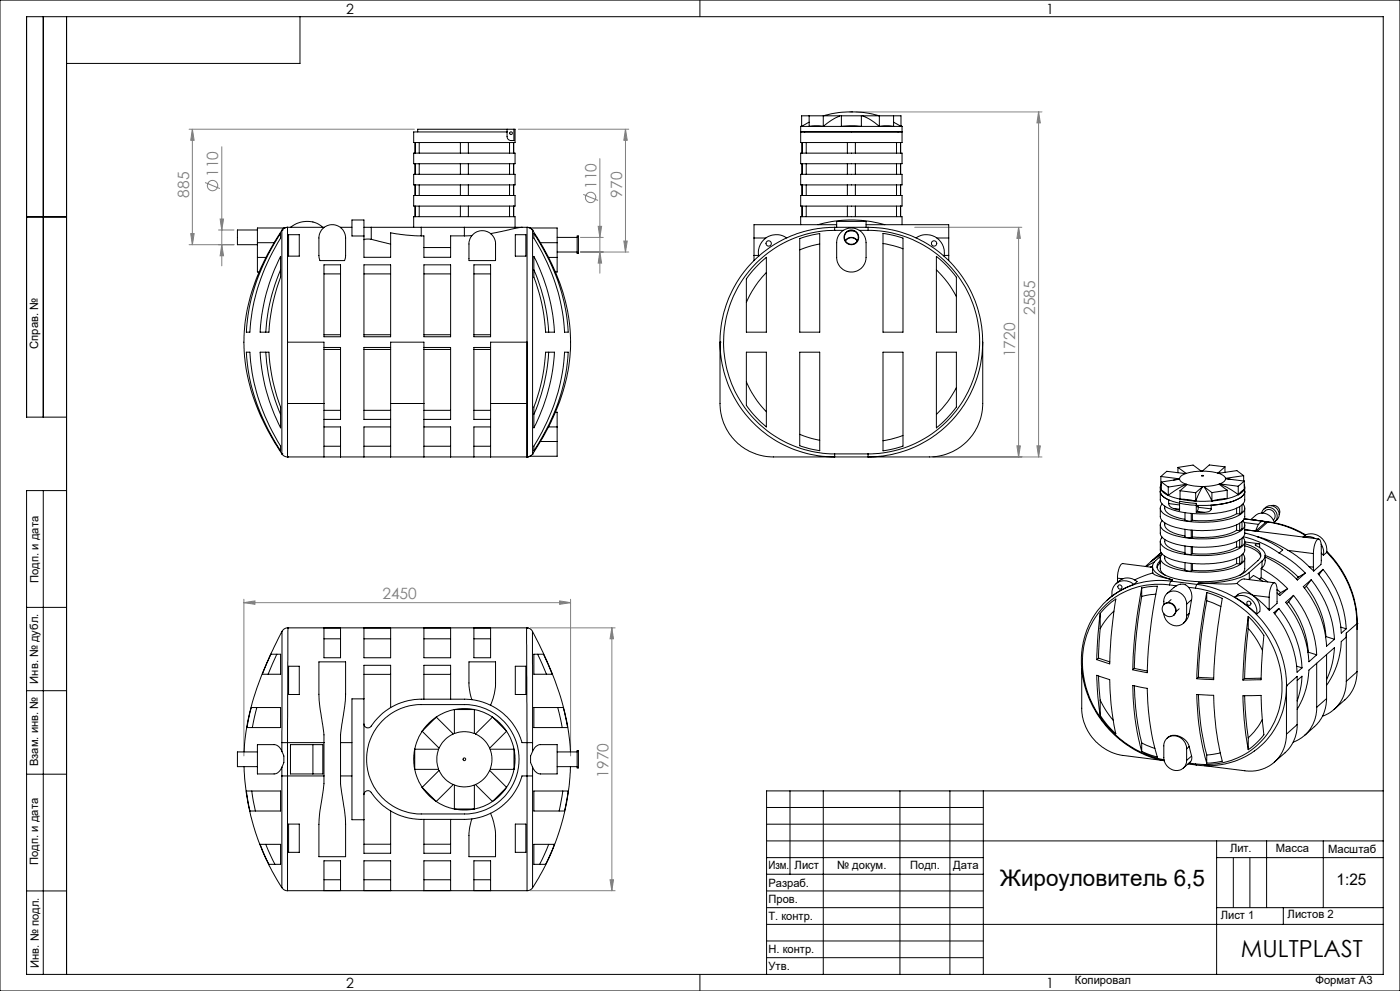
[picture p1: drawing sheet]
<svg xmlns="http://www.w3.org/2000/svg" width="420mm" height="297mm" viewBox="0 0 420 297" stroke-linecap="round" stroke-linejoin="round" font-family="sans-serif">
<g fill="none" stroke="#808080" stroke-width=".3">
<path d="M56.7 38.7h67.6M57.7 38.7v34.6M57.7 38.7l.5 3.3h-1zM155.5 38.7h33.1M187.6 38.7l.6 3.3h-1.1zM187.6 38.7v36.8M256.8 33.5h55.8M311.6 33.5l.5 3.3h-1zM311.6 33.5v103.4M61.5 54.7l4.5 1.8M66.5 44v35.7M175 58.3l4.4 1.8"/>
<path d="M180 47.6v34.3M56.7 73.3h13.5M57.2 70h1l-.5 3.3zM65.5 68.9h4.7M66 65.6h1.1l-.6 3.3zM66.5 73.3l.6 3.4h-1.1zM174.1 75.5h14.5M174.1 71.2h6.9M179.5 67.8h1l-.5 3.4zM180 75.5l.5 3.3h-1zM187.1 72.2h1.1l-.6 3.3zM274.4 68.1h32.2"/>
<path d="M305.6 68.1l.5 3.3h-1zM305.6 68.1v68.8M279.8 136.9h32.8M305.1 133.6h1l-.5 3.3zM311.1 133.6h1l-.5 3.3zM73.2 179.6v47M171.2 179.6v47M73.2 180.6l3.3-.5v1zM73.2 180.6h98M159.1 188.2h25.4M167.9 180.1l3.3 .5-3.3 .5zM183.6 188.2l.4 3.2h-1z"/>
<path d="M183.6 188.2v78.7M159.1 266.9h25.4M183 263.7h1l-.4 3.2z"/>
<circle cx="63.8" cy="55.6" r="1.56"/>
<circle cx="177.2" cy="59.2" r="1.55"/>
</g>
<g fill="none" stroke="#000" stroke-width=".3">
<path d="M0 0h420v297h-420zM13 5v120M20 5v287M90 5v14h-70M210 0v5M8 65h12M20 125h-12v-120h407v287h-407v-145h12M13 147v145M8 182h12M8 207h12M8 232h12M237 237v25"/>
<path d="M247 237v55M270 237v55M285 237v55M295 237v55M415 237h-185v55M230 257h65M230 242h65M230 247h65M230 252h185M365 252v40M365 257h50M370 257v15"/>
<path d="M375 257v15M380 252v20M397 252v20M8 267h12M230 262h65M230 267h65M230 272h65M230 277h185M365 272h50M385 272v5M210 292v5M230 282h65"/>
<path d="M230 287h65"/>
</g>
<g fill="#808080">
<path d="M167.9 180.1l3.3 .5-3.3 .5zM73.2 180.6l3.3-.5v1z"/>
<path d="M66.5 73.3l.6 3.4h-1.1zM66 65.6h1.1l-.6 3.3zM57.2 70h1l-.5 3.3zM57.7 38.7l.5 3.3h-1zM180 75.5l.5 3.3h-1zM179.5 67.8h1l-.5 3.4zM187.1 72.2h1.1l-.6 3.3zM187.6 38.7l.6 3.3h-1.1zM305.1 133.6h1l-.5 3.3zM305.6 68.1l.5 3.3h-1zM311.1 133.6h1l-.5 3.3zM311.6 33.5l.5 3.3h-1z"/>
<path d="M183.6 188.2l.4 3.2h-1zM183 263.7h1l-.4 3.2z"/>
</g>
<g fill="none" stroke="#000" stroke-width=".3">
<path d="M152.1 38.7v2.2a1.52 1.52 0 0 0 2.1 1.2v-3.4M152.1 38.7h-26.8v.8M152.1 38.7h2.1M154.2 38.7h.3v4h-30.4v-3.2h28M240.2 39.5h30.4zM240.2 37.9h.3M240.2 37.9v4.8h30.4v-4.8M240.5 37.7l-.3 .2M240.5 37.9h2.2M240.5 37.9v-3.2h11.6a17.5 17.5 0 0 0-5.1 3.2M241.4 39.5h.1M242.7 37.9h4.3"/>
<path d="M242.7 36.6l-2.2 1.3M242.7 37.9l1.7-.2 2.6 .2M242.7 34.7v3.2M247 37.9h5.4M247 34.7v3.2M247.1 34.7a30 30 0 0 1 16.6 0M252.4 37.9h6M252.4 37.9l2.6-.2 3.4 .2M252.4 37.9v-3.2h6v3.2M258.4 37.9h5.4M263.8 37.9h4.3M263.8 37.9a16.3 16.3 0 0 0-5.1-3.2h11.6v3.2"/>
<path d="M263.8 37.9l1.6-.2 2.7 .2M263.8 34.7v3.2M268.1 37.9h2.2M268.1 36.6l2.2 1.3M268.1 34.7v3.2M269.4 39.5h.1M270.3 37.7l.3 .2M270.3 37.9h.3M124.1 45.9h30.4v3.2h-30.4zM124.1 58.6h30.4v3.2h-30.4zM124.1 52.2h30.4v3.2h-30.4zM124.5 42.7v3.2"/>
<path d="M124.5 49.1v3.1M124.5 55.4v3.2M124.6 42.7v3.2M124.6 49.1v3.1M124.6 55.4v3.2M125.8 42.7v3.2M125.8 49.1v3.1M125.8 55.4v3.2M138.1 42.7v3.2M138.1 49.1v3.1M138.1 55.4v3.2M140.5 42.7v3.2"/>
<path d="M140.5 49.1v3.1M140.5 55.4v3.2M152.9 42.7v3.2M152.9 49.1v3.1M152.9 55.4v3.2M154.1 42.7v3.2M154.1 49.1v3.1M154.1 55.4v3.2M240.2 45.9h30.4v3.2h-30.4zM240.2 52.2h30.4v3.2h-30.4zM240.2 58.6h30.4v3.2h-30.4zM240.6 42.7v3.2"/>
<path d="M240.6 49.1v3.1M240.6 55.4v3.2M240.7 42.7v3.2M240.7 49.1v3.1M240.7 55.4v3.2M241.9 42.7v3.2M241.9 49.1v3.1M241.9 55.4v3.2M254.2 42.7v3.2M254.2 49.1v3.1M254.2 55.4v3.2M256.6 42.7v3.2"/>
<path d="M256.6 49.1v3.1M256.6 55.4v3.2M269 42.7v3.2M269 49.1v3.1M269 55.4v3.2M270.2 42.7v3.2M270.2 49.1v3.1M270.2 55.4v3.2M77.2 77.1v4.4h.5M77.2 68.9h-6v4.4h6M77.2 77.1h2.6M77.2 72.7h5"/>
<path d="M77.2 72.7v4.4M79.8 77.1l-1.1 2.3a51.9 51.9 0 0 0 1.2 48.8l4.7 7.8M82.2 72.7l-2.4 4.4M84.2 76.8v3.7a11.2 11.2 0 0 1-1.1 5.8 55.9 55.9 0 0 0-2.4 13.3h-2.7a56 56 0 0 1 6.2-22.8zM84.2 70v1.4a59.6 59.6 0 0 0-9.2 28.2h-1.1a58.9 58.9 0 0 1 10.3-29.6zM84.6 69v67M84.6 69l-2.4 3.7M84.6 69l.6-.7h-8v4.4M84.6 69h.1M86.3 68.1l-1.1 .3M86.3 68.1v34.4M86.3 68.1l-1.1 .3-.6 .6"/>
<path d="M86.3 68.1l10.9 .1M86.6 70.3h3.2v6.5h-3.2zM87.1 68.1a7.5 7.5 0 0 1 9.7 0M96.8 68.5a4 4 0 0 1 4.4-.9 4 4 0 0 1 2.5 3.7v5.4l-.3 1.4h-7.4l-.3-1.4v-5.6l.3-1.4zM97.2 79.4h5v21.5h-5zM105.6 68.1l-3.4 .1M105.6 65.9h3.6v4.8h-3.6zM109.2 79.4h8v21.5h-8zM109.2 68.1h2.2M111.4 71.7l-1.4-.1-.8 .3M111.4 71.7l5.8 1.5M111.4 68.1h15"/>
<path d="M111.4 68.1v3.6M124.1 68.1v-3.2h30.4v3.2M124.5 61.8v3.1M124.6 61.8v3.1M125.8 61.8v3.1M126.4 70.7l-4.6-.3-4.6-.6v7.3h-8v-6.4M126.4 70.7h.8v6.4h8v-6.4h4.1M126.4 68.1h12.9M126.4 68.1v2.6M127.2 79.4h8v21.5h-8zM127.2 74.2h8M138.1 61.8v3.1"/>
<path d="M139.3 68.1h17.3M139.3 68.1v2.6M140.5 61.8v3.1M141.6 70.6l-2.3 .1M141.6 70.5a4 4 0 0 1 4.5-1.1 4 4 0 0 1 2.6 3.7l-.1 5h-7.9v-5.4l.4-1.4zM142.2 79.4h5v21.5h-5zM147.2 70h.1M152.9 61.8v3.1M154.1 61.8v3.1M154.6 70.3h3.2v6.5h-3.2zM156.6 68.1l-9.4 1.9M156.6 68.1h1.5"/>
<path d="M158.1 68.1l1 .3 .7 .6M158.1 68.1v34.4M159.2 68.4l7.9-.1v4.4M159.8 69v67M159.8 69l2.3 3.7M159.8 69h.1M160.2 70a58.6 58.6 0 0 1 10.3 29.6h-1.1a58.5 58.5 0 0 0-9.2-28.2zM160.2 76.8a56.4 56.4 0 0 1 6.1 22.8h-2.6a53.4 53.4 0 0 0-3.5-16.5zM162.1 72.7l2.5 4.4M162.1 72.7h5M164.6 77.1l.9 2a51.3 51.3 0 0 1 1.1 44.5M164.6 77.1h2.5"/>
<path d="M167.1 77.1v4.4h-.5M167.1 71.2h6M167.1 75.5h6M167.1 72.7v4.4M173.1 70.7h.4v5.2h-.4zM226.2 76.5v1.6M226.2 71.3v5.2M226.2 71.3h3.6M226.2 76.5h1.4M227.4 79.4l2.5-2.3v22.5h-6v-16zM236 71.3a5.4 5.4 0 0 0-6-.1 5.4 5.4 0 0 0-2.4 5.6M239.9 71.5l3.7-1.1 2.3-.4v29.6h-6z"/>
<path d="M240.2 67.3v-2.4h30.4v2.4M240.6 61.8v3.1M240.7 61.8v3.1M241.9 61.8v3.1M245.4 67.3a36.3 36.3 0 0 1 20 0M245.9 73.1l-3 .7-3 1.1M250.4 69a33.5 33.5 0 0 0-33.3 33.5 33.5 33.5 0 0 0 33.3 33.5M250.4 69h2.6M250.4 68.1a34.4 34.4 0 0 0-34.4 34.4M250.4 68.1v.9M250.4 68.1h10M251 68.1v-1.7h8.8v1.7"/>
<path d="M251 67.3h-24.8v4M252.3 69.6a4.4 4.4 0 0 1 4.8-.9 4.4 4.4 0 0 1 2.7 4v4.4a4.4 4.4 0 0 1-4.4 4.4 4.4 4.4 0 0 1-4.4-4.4l.1-5.3 .5-1.2zM253.6 72.1a2.24 2.24 0 0 1 3.6 0M253.6 72.2a2.07 2.07 0 0 1 3.6 0M254.2 61.8v3.1M254.6 69.2h1.6M256.6 61.8v3.1M257.8 69h2.6M259.8 67.3h24.8v4M260.4 69a33.5 33.5 0 0 1 33.5 33.5 33.5 33.5 0 0 1-33.5 33.5M260.4 68.1a34.5 34.5 0 0 1 34.4 34.4M260.4 68.1v.9"/>
<path d="M264.9 73l3.1 .6 2.9 1M264.9 70l6 1.4v28.2h-6zM269 61.8v3.1M270.2 61.8v3.1M274.8 71.3a5.4 5.4 0 0 1 6.1-.1 5.4 5.4 0 0 1 2.3 5.6M280.9 76.8a32.9 32.9 0 0 1 6 6.3v16.5h-6zM281.1 71.3h3.5M283.2 76.5h1.4M284.6 76.5v1.6M284.6 71.3v5.2M84.2 80.9a55.6 55.6 0 0 0-4.5 18.7M97.2 82.1h5"/>
<path d="M109.2 82.1h8M127.2 82.1h8M142.2 82.1h5M160.2 80.9a53.4 53.4 0 0 1 4.4 18.7M229.9 81.7l-3.3 4.1-2.7 4.8M280.9 80.9a30.4 30.4 0 0 1 6 8M73.9 105.5h1.1a58.5 58.5 0 0 0 9.2 28.2v1.4a59 59 0 0 1-10.3-29.6zM78 105.5h2.7a54.8 54.8 0 0 0 3.5 16.5v6.2a57.3 57.3 0 0 1-6.2-22.7zM79.7 105.5a55.1 55.1 0 0 0 4.5 18.7M86.3 102.5v34.4M86.3 102.5h10.9v18.4M86.3 102.5v18.4"/>
<path d="M97.2 104.1h5v21.6h-5M97.2 100.3h5M97.2 104.7h5M109.2 100.3h8M109.2 104.7h8M117.2 104.1h-8v21.6h8M127.2 104.1h8v21.6h-8M127.2 100.3h8M127.2 104.7h8M142.2 100.3h5M142.2 104.7h5M147.2 104.1h-5v21.6h5"/>
<path d="M158.1 102.5v34.4M158.1 102.5h-10.9v18.4M158.1 102.5v18.4M163.7 105.5h2.6a56.9 56.9 0 0 1-6.1 22.7v-3.7a11 11 0 0 1 1.1-5.7 54.4 54.4 0 0 0 2.4-13.3zM164.6 105.5a53 53 0 0 1-4.4 18.7M169.4 105.5h1.1a58.6 58.6 0 0 1-10.3 29.6v-1.4a58.3 58.3 0 0 0 9.2-28.2zM216 102.5a34.4 34.4 0 0 0 34.4 34.4M216 102.5h.1M216 102.5v18.4a16 16 0 0 0 16 16h18.4M223.9 105.5h6v22.4a33.7 33.7 0 0 1-6-6.4zM223.9 114.4l1.2 2.5a28.5 28.5 0 0 0 4.8 6.5M239.9 105.5h6v29.6l-3-.6-3-.9z"/>
<path d="M264.9 105.5h6v28.2l-6 1.4zM280.9 105.5h6v16.5a32.9 32.9 0 0 1-6 6.2zM286.9 116.2a29 29 0 0 1-6 8M294.8 102.5a34.4 34.4 0 0 1-34.4 34.4M294.8 102.5v18.4a16 16 0 0 1-16 16h-18.4M84.6 136l.6 .7 1.1 .2M84.6 136h.1M86.3 120.9v16M86.3 136.9h.1M86.3 136.9h71.8M86.3 120.9h10.9M97.2 120.9v16"/>
<path d="M97.2 127.9h5v9M97.2 123h5M97.2 133.7h5M109.2 123h8M109.2 133.7h8M117.2 120.9v16M117.2 127.9h-8v9M117.2 120.9h10M117.2 120.9v-18.4h10v18.4M127.2 120.9v16M127.2 127.9h8v9M127.2 123h8"/>
<path d="M127.2 133.7h8M142.2 123h5M142.2 133.7h5M147.2 120.9v16M147.2 127.9h-5v9M147.2 120.9h10.9M158.1 120.9v16M158.1 136.9h.1M159.8 136l-.7 .7-1 .2M159.8 136h.1M162.1 132.3l-2.3 3.7M162.1 132.3h5"/>
<path d="M164.6 127.9l-2.5 4.4M164.6 127.9h2.5M166.6 123.6l-2 4.3M166.6 123.5h.5v4.4M167.1 132.3v4.4h-8.1l-.9 .2M167.1 127.9v4.4M239.9 130.2l3 1 3 .8M250.4 136h10M250.4 136v.9M250.4 136.9h10M260.4 136v.9M270.9 130.5l-3.7 1.2-2.3 .4"/>
<path d="M367.5 139.9l-4.7-.6-2.1 1.9 2 .1 2.7 .5M367.5 139.9v1.7M367.5 139.9l-2.1 1.9M348.1 146v3.8a4.3 4.3 0 0 0 3.5 2.9l4.5 1 5.6 .3 4.5-.4 4-1a4 4 0 0 0 3.2-2.8v-3.8M348.1 152.3v2.5a3.8 3.8 0 0 0 3.1 2.7l3.8 1.1 5.2 .4 4.6-.2 4.8-1a4.5 4.5 0 0 0 3.8-3v-2.5M348.1 157.3v2.5a4.3 4.3 0 0 0 3.5 2.9l4.5 1 5.6 .3 4.5-.4 4-1a4 4 0 0 0 3.2-2.8M348.3 145.3l-.2 .9 .3 .8M348.3 142.8l1.7-1.6 5.6 .8a2.13 2.13 0 0 0-1.7 1.5M348.3 142.8l5.6 .7M348.3 142.8v2.5M348.4 144.5l5.5-.9a2.56 2.56 0 0 0 2 1.5M348.4 147l.9 .8 1.2 .7"/>
<path d="M348.4 147l2.1 1.5M348.4 145.3h-.1M348.4 144.5l2.1 1.5M348.4 144.5v2.5M348.7 151.1a1.9 1.9 0 0 0 .7 3.1l2 .9 2 .6 3 .6 3.4 .2 5.3-.2 5.1-1.2a3.9 3.9 0 0 0 3.2-2.9l-.5-1.1M348.7 156a1.9 1.9 0 0 0 .7 3.2l3.4 1.4 2.9 .6 3.7 .3 6.1-.3 4.7-1.1a4 4 0 0 0 3.2-2.8l-.5-1.3M349.4 151.7v.6a3.7 3.7 0 0 0 3.2 2.6l2.9 .7M349.4 156.7v.6a3.5 3.5 0 0 0 2.9 2.5l3.2 .8M350.5 148.5l3.5 1.1M350.5 146v2.5M350.6 149.8a3.3 3.3 0 0 1-2.5-2.5 3.9 3.9 0 0 0 3.3 2.8l3.6 1 4.4 .4 6.1-.3 4.7-1.1a4 4 0 0 0 3.2-2.8 3.6 3.6 0 0 1-2.9 2.7l-3.9 1.1-3.2 .3M350.6 150.9l.4 1 1 .5"/>
<path d="M350.6 149.8v1.1M350.6 149.8h.1M350.6 150.9l3.3 .4M352 152.4l1.9 .5v-2.7l5 .6v2.7M352 152.4l1.9 .2M353.4 140.1l4.5-.7 2.5 1.8-2.5 .2-2.1 .5M353.4 140.1l2.4 1.8M353.4 140.1v1.6M353.9 143.5l-1.8 .4M354 149.6l4.7 .6M354 149.6l2.2 .1 2.5 .5M354 147.1l4.7 .6"/>
<path d="M354 147.1v2.5M355.1 141.9h.7M355.5 153.6v2.4l1.9 .2M355.5 158.6v2.4l1.9 .3M355.9 145.1l-2.1 1.1-3.3 2.3M355.9 145.1l-5.4 .9M357.4 153.9v2.3M357.4 158.9v2.4M357.7 155.9l-.3 .3M357.7 153.9v2M357.7 158.9v2M358.7 147.7v2.5"/>
<path d="M358.9 153.5l2.3 .1M359 151.4l.1 .5 .1-.4M359.1 153.3l2.1 .3M359.1 153.3l-.2 .2M359.5 152l-.4 1.3M359.5 152l3.9 .5M359.5 151.5v.5M360.4 141.2h.3M360.5 142.5l.6 .1-.5 .1zM360.8 145.8l-2.1 4.4M360.8 145.8l-2.5-.1-2.1-.5-2.2 1.9M360.8 145.8l-2.1 1.9"/>
<path d="M361.1 145.8l3-.3 1.6-.4 2.5 1.8M361.1 145.8l2.5 4.3M361.1 145.8l2.5 1.8M363.2 151.4h.2M363.4 152.5l-.3 .5-.5 .3-1.4 .3M363.4 151.4v1.1M363.6 150.1l-4.9 .1M363.6 147.6v2.5M365.4 141.8h.6M365.9 145l3.5 1.8 2.1 1.5M365.9 145l5.6 .7M367.6 143.4l1.7 .3"/>
<path d="M368.2 149.4l-4.6 .7M368.2 146.9l-4.6 .7M368.2 146.9v2.5M371 153.9l-1.9 1-3.2 .8-3.8 .4-4.4-.2M371 158.9l-2.1 1-3.3 .8-4.2 .4-3.7-.2M371 153.9l.9 .2M371 152.3v1.6M371 157.3v1.6M371 158.9l.9 .2M371.5 148.3l-3.3 1.1M371.5 145.7v2.6M371.9 151.8v2.3"/>
<path d="M371.9 156.8v2.3M372.6 151.3v2.1l-.7 .7M372.6 156.3v2.1l-.7 .7M373.1 142.6l-2-1.6-5.5 .8a2.76 2.76 0 0 1 2 1.6M373.1 142.6l-5.5 .8M373.1 142.6v1.6M373.2 156.6l4.4 .6M373.3 145.3v1.4M373.3 144.2l-5.6-.7a2.15 2.15 0 0 1-1.8 1.5M373.3 146.7l-.6 .8-1.2 .8M373.3 146.7l-1.8 1.6M373.3 144.2l-1.8 1.5"/>
<path d="M373.3 144.2v2.5M373.4 159.8a31.5 31.5 0 0 1 11.4 5l-1 1M373.4 157.3v2.5M375.2 155.7l1.4-1.2a3.7 3.7 0 0 1 5.7 2.2M376.2 155.9l1.1 .1M376.7 159.2l-3.3-.5 22.2 2.8M377.6 157.2a1.11 1.11 0 0 1 .8-.9 1.11 1.11 0 0 1 1.2 .4l-2.9 2.5M377.6 157.2l-.9 2M378.5 153.8a2.36 2.36 0 0 1 2.6-1.7 2.36 2.36 0 0 1 2.1 2.4l-.2 1.1-.7 .9M378.8 153.8l.8-.7a1.84 1.84 0 0 1 2.5 .3 1.84 1.84 0 0 1-.1 2.5M378.9 156.2l-5.7-.7 7.3 .9M379.2 152.6l.6-.6a2.52 2.52 0 0 1 3.3 .5 2.52 2.52 0 0 1 0 3.3l-.6 .5"/>
<path d="M379.2 156.3l1.1 .2M380.3 156.5a28.4 28.4 0 0 1 11.2 3.9M380.3 156.5l-3.1 2.7M380.5 156.4a30.4 30.4 0 0 1 11.2 3.9M380.5 156.4l-.2 .1M381.4 151.5a1.92 1.92 0 0 1 2.1 .6 1.92 1.92 0 0 1 .3 2.1M332.1 179.9a26 26 0 0 0-4.9 30.5 31.3 31.3 0 0 0 22.1 17.6M333.7 178.6l-1.3 1.1M334.5 175.2a4.1 4.1 0 0 1 5.7 0l-3 1.2-3.5 2.2a3.9 3.9 0 0 1 .8-3.4zM334.8 174.9l.9-.8a4.1 4.1 0 0 1 5.4 .2l-.9 .9M335.2 173.3v1.3M335.2 173.3l1.6 .2"/>
<path d="M342.5 176.2l4.7-.5a149.1 149.1 0 0 0-3 25.9l-4.4-.9M342.5 176.2a145.3 145.3 0 0 0-2.7 24.5M342.5 178.7a137.8 137.8 0 0 0-2.2 21.6M342.5 176.2v2.5M345.8 169.7l-.7 .3M345.8 169.8v1.9M345.8 170l-9-1.1a3.5 3.5 0 0 0-1.5 3.2l-.1 1.2M345.8 171.7l-5.4 2.1M345.8 171.7h.1M345.8 171.7a9.7 9.7 0 0 0 4.8 1.8l1.2 .3M346.4 168.4l-2.5 1.4M346.7 178.1l-4.2 .6"/>
<path d="M347.7 166.2l.3 .3M348 168.8l-.9 1.3M348 168.2v.6M348.1 162.3v2.5a3.8 3.8 0 0 0 3.1 2.7l3.8 1.1 5.2 .4 4.6-.2 4.8-1a4.4 4.4 0 0 0 3.8-3v-2.5M348.1 167.3v3.1a2.7 2.7 0 0 0 1.5 2M348.1 168.1l-.1 .1M348.1 168.7l-.1 .1M348.2 166.7l-1.5 1.3a2.33 2.33 0 0 0-.9 2.3 2.33 2.33 0 0 0 1.7 1.8l1.5 .8 2.8 .9M348.3 165.6l-4.7 4.2M348.4 165.7l-.7 .5M348.5 166.2l-3.2 2.1 2.4-2.1M348.5 160.8v.4"/>
<path d="M348.7 161a1.9 1.9 0 0 0 .7 3.2l1.3 .6 2.4 .9 3 .5 3.7 .3 5.3-.2 5.1-1.2a3.9 3.9 0 0 0 3.2-2.9l-.5-1.2M348.7 166a1.93 1.93 0 0 0 .7 3.2l3.4 1.4 2.9 .6 3.7 .3 6.1-.3 4.7-1.1a3.9 3.9 0 0 0 3.2-2.9l-.5-1.2M349.4 161.7v.6a3.6 3.6 0 0 0 3.2 2.6l2.9 .7M349.4 166.6v.7a3.5 3.5 0 0 0 2.9 2.5l3.2 .8M350.8 175.3a22.8 22.8 0 0 0-25.9 26.1 30.8 30.8 0 0 0 24.3 26.3M350.8 175.3l2.1 .3M351.3 174.2l7.8 1M351.3 174.2l-.5 1.1M351.3 174.2a23.6 23.6 0 0 0-19.2 5.7M351.3 179.7l-1 .9M351.8 173.8l-.5 .4M352.9 175.6l-2.8 2.3"/>
<path d="M352.9 175.6a2.73 2.73 0 0 1 3.7 .4M355.5 163.6v2.4l1.9 .2M355.5 168.6v2.4l1.9 .2M356.6 176l.3 .5a4.5 4.5 0 0 1 .6 3.2M356.6 176l2 .3M357.4 163.9v2.3M357.4 168.8v2.4M357.5 179.7l-.7 4.1M357.5 179.7l-1.5 1.3M357.7 163.9v2M357.7 168.9v2M357.7 160.9l-.3 .4"/>
<path d="M357.7 165.9l-.3 .3M357.7 170.9l-.3 .3M358.6 176.3a30.4 30.4 0 0 1 25.8 33.1 22.6 22.6 0 0 1-25.8 19.5M359.1 175.2l-.5 1.1M359.1 175.2a31.4 31.4 0 0 1 26.9 30.3M359.6 174.8l7.7 .2 3.8-.1M359.6 174.8l-.5 .4M362 177.6a154 154 0 0 0-2.9 25.8M362 177.6l4.7 1.7a153.6 153.6 0 0 0-2.6 24.4l-5-.3M362 177.6v2.5M370.5 179l3.4 2.3 3.1 2.8M370.5 179a4.7 4.7 0 0 1 6.5 5.1"/>
<path d="M370.5 179l.9-.9a4.7 4.7 0 0 1 6.5 5.2l-.9 .8M371 163.9l-2.4 1.1-3.3 .8-3.2 .2-4.4-.1M371 168.9l-2.1 1-3.3 .8-3.9 .4-4-.2M371 162.3v1.6M371 167.3v1.6M371 163.9l.9 .1M371 168.9l.9 .1M371.1 174.9l4.7 3.5M371.9 161.8v2.2M371.9 166.8v2.2M372.6 161.3v2.1l-.7 .6M372.6 166.3v2.1l-.7 .6"/>
<path d="M373 160.8a33.1 33.1 0 0 1 10.8 5M373.4 167.3v3.1a2.54 2.54 0 0 1-1.5 2M373.4 162.9l1.1 .4a4.8 4.8 0 0 1 3.7 3l-.1 .7-.5 .8-4.5 4-2.3 1.1-2.1 .6-3.2 .6-5.5 .2-5-.4-4.5-1.1a4.3 4.3 0 0 1-3.4-2.9l.2-1 .7-.7M373.4 163.6l1.1 .3a5.1 5.1 0 0 1 3.7 2.8M373.4 162.4l4.5 .6M374.8 173.6l1.2-1.1 2.9 1.7M374.8 171.6l-2.3 1.3-3 .9-4.5 .8-5.4 .2M374.8 173.6l-.2 .1M374.8 171.6v2M375.8 178.4l1.9 1.5 2.6 2.5M375.8 178.4l5 .6M377.3 160.9l3.6 1.1 5.5 3"/>
<path d="M377.9 163h-.4a.55 .55 0 0 0-.9 .4l.1 .1a3.4 3.4 0 0 1 2.8 3.3l-.9 1.4M377.9 163v1.1M378.4 170.4a33.8 33.8 0 0 1 7.9 6M378.4 173.1l1.9 1.3M378.4 170.4v2.7M378.4 173.1l-.5 .5M378.6 170.2l-.2 .2M378.6 168.2l-3.8 3.4M378.6 168.2v2M379.6 166.4v1.7a2.69 2.69 0 0 1-1 2.1M379.6 166.9a30.4 30.4 0 0 1 9.6 6.9l2.4-2M379.6 166.5a27.5 27.5 0 0 1 9.9 6.5"/>
<path d="M380.8 179l.5-3.1a.99 .99 0 0 1 1.3-1.1l.5 1.6v4.4l-2.3 2.1M380.8 179v3.5M382.3 174.7l-9.2-1.2-1 .4-1 1M383.1 176.6l1.1 1M383.8 165.8a31.1 31.1 0 0 1 7.8 6M384.2 177.6l-.6 .5M386.3 176.4l-2.4 2.1-.8-.8M386.3 176.4l-2.1 1.2M386.4 165l2.6 1.6 3.7 3.2M386.4 165l7.6 .9M388.1 178.4l-2.4 2.1a30.5 30.5 0 0 1 7 17.8l2.3-2.1M388.1 178.4a31 31 0 0 1 6.9 17.8"/>
<path d="M388.1 178.4l-1.5 2M389.5 173l-.6 .5M390.9 161l.5-.5a4.7 4.7 0 0 1 6.6 5.1l-1 .8M391.2 161a4.3 4.3 0 0 1 3.4 .4M391.6 171.8l-2.1 1.2M391.9 175.7a28.1 28.1 0 0 1 5.9 15.1M391.9 175.7l-.6 .5M392.7 169.8l1.4 1.3M392.7 169.8l1.3 .2M393.3 173.8a30.5 30.5 0 0 1 7 17.8M393.3 173.8l-2.3 2a30.7 30.7 0 0 1 7 17.9l2.3-2.1M393.3 173.8l-1.4 1.9"/>
<path d="M394 165.9l.6-3.1a1.06 1.06 0 0 1 1.2-1.2l.4 .6 .2 1.2-.1 5.6-2.2 2.1M394 170l.1 1.1M394 165.9v4.1M396.3 163.1a4.3 4.3 0 0 1 .7 3.3M396.4 165.8l.6 .6M396.9 170.6a31 31 0 0 1 7 17.9M396.9 170.6l-1.5 1.3a30.7 30.7 0 0 1 7 17.9l1.5-1.3M396.9 170.6l-1.2 1.7M398 165.5a30.7 30.7 0 0 1 9.1 21.4M398 165.2a30.5 30.5 0 0 1 9.1 23.5M81.3 196.1h2.9v6h-5.5zM83 196.1l-2.6 6"/>
<path d="M84.6 189.2l-3.6 7.4a77.7 77.7 0 0 0-7.8 28.8M84.6 189.2v33.4M86.3 188.2l-.9 .2-.8 .8M86.3 188.2h.1M86.3 188.2h71.8M86.4 188.2l-.1 34.4M86.6 199.7h3.2v8.4h-3.2zM97.2 188.2v8.9h5v-8.9M97.2 191.4h5M109.2 188.2v8.9h8v-8.9M109.2 191.4h8M127.2 188.2v8.9h8v-8.9"/>
<path d="M127.2 191.4h8M142.2 188.2v8.9h5v-8.9M142.2 191.4h5M154.6 199.7h3.2v8.4h-3.2zM158 188.2l.1 34.4M158.1 188.2l.9 .3 .7 .7M158.1 188.2h.1M159.7 189.2l4.5 9.3a75.4 75.4 0 0 1 6.9 26.9M159.7 189.2l.1 33.4M160.2 196.1h2.9l2.6 6h-5.5zM161.3 196.1l2.6 6M329.6 197.2l3.4 1.2"/>
<path d="M329.6 197.2l-.6 .5M330.1 183.8a21.5 21.5 0 0 1 4.7-4.3l-1.5 11.1-.4 8.4-3.9-1.3M330.1 183.8l-.7 6.9-.4 7M330.1 188.4l-.5 8.8M330.1 183.8v4.6M334.2 183.2a19.5 19.5 0 0 0-4.1 5.2M349.1 183.9a3.6 3.6 0 0 0 2.5 3.4 3.6 3.6 0 0 0 4-1.3l.4-1.5M349.2 181.1a2.18 2.18 0 0 1 3 .3 2.18 2.18 0 0 1-.1 3M349.3 181a2.14 2.14 0 0 1 3 .8 2.14 2.14 0 0 1-.9 2.9 2.23 2.23 0 0 1-2.4-1 2.23 2.23 0 0 1 .3-2.7zM353.8 182.5l-1 .8M356 181a3.6 3.6 0 0 0-2.3-3.5 3.6 3.6 0 0 0-4.1 1l-.5 1.3v1.4M356 181v3.5"/>
<path d="M356.8 183.8l-.5 1.4-1.3 1.6M356.8 183.8l-.8 .7M362 180.1a144.4 144.4 0 0 0-2.5 22.9M362 180.1l4.3 1.7M374.5 184.7l-1.3 11.3-.3 7.8M374.5 184.7l2.5 2.8 2.2 2.9-.9 13.3-5.4 .1M374.5 188.3l-.8 7.7-.3 7.3M374.5 188.3l2.6 3.6 1.6 3.1M374.5 184.7v3.6M380.3 182.4l.5 .5M380.3 182.4l.5 .1M380.8 182.5v.4"/>
<path d="M383.6 182.3l-1.4 1.3a31 31 0 0 1 6.9 17.9l1.5-1.3M383.6 182.3a30.7 30.7 0 0 1 7 17.9M383.6 182.3l-1.2 1.7M386.6 180.4a28.3 28.3 0 0 1 5.9 15.1M386.6 180.4l-.6 .5M389 199.6l1.6 .6M392.5 195.5h-.1M392.5 195.5l2.5 .7M395 198.8v13.2M397.8 190.8l-.1 .1M397.8 190.8l2.5 .8M398 196.2v13.2"/>
<path d="M402.2 188l1.7 .5M403.9 189.7v1.3l-1.5 1.3a24.8 24.8 0 0 1-4.4 13.1M403.9 189.7v14.5M407.1 186.9l-3.2 2.8M407.1 186.9h.1M407.1 186.9v14.4M75.4 212.1h8.8v5.9h-10.1zM77 212.1l-1.3 5.9M109.2 209.4h-3.6v36.3h3.6M109.2 209.4v36.3M109.2 209.4v-10h8v12.7M109.2 217a1.18 1.18 0 0 0 .8 1.1 1.18 1.18 0 0 0 1.4-.5 18 18 0 0 1 15-8.1h12.9a18 18 0 0 1 17.3 13.1h1.5"/>
<path d="M109.2 202.1h8M114.7 216a16.3 16.3 0 0 1 11.7-4.8h12.9a16.4 16.4 0 0 1 16.4 16.4 16.4 16.4 0 0 1-16.4 16.3h-12.9a16.4 16.4 0 0 1-15.1-10 16.4 16.4 0 0 1 3.4-17.9zM126.6 219.1l-1.3 2.7-.9 2.7M127.2 209.5v-10.1h8v10.1M127.2 202.1h8M130.9 214.9l5.1 5.1a8.3 8.3 0 0 0-4.3 4.2l-5.1-5.1M130.9 214.9l-2.2 1.7-2.1 2.5M130.9 214.9l-4.3 4.2M136.3 212.7l-2.8 .8-2.6 1.4M136.3 212.7v7.1a8.2 8.2 0 0 1 6 0v-7.1M136.3 212.7l2.3-.3 3.7 .3M136.3 212.7h6"/>
<path d="M141.6 209.7l-.9-4.3v-7h8l-.1 7.5-.6 3.3-.8 2.1M142.3 212.7l2.8 .8 2.6 1.4M147.2 211.3v.1M147.7 214.9l-5.1 5.1a8.3 8.3 0 0 1 4.3 4.2l5.1-5.1M147.7 214.9l2.2 1.7 2.1 2.5M147.7 214.9l4.3 4.2M152 219.1l1.2 2.2 1 3.2M160.2 212.1h8.8l1.3 5.9h-10.1zM167.3 212.1l1.4 5.9M324.5 200.4v11.9a14.6 14.6 0 0 0 12.5 14.1l11.7 1.5M329 202.4l3.9 1.3 .4 7.5 1.5 8.7a27.9 27.9 0 0 1-4.7-5.5l-.7-5.7zM329.6 202.6l.5 7.2"/>
<path d="M330.1 209.8l2 3.6 1.9 2.5M330.1 209.8v4.6M339.8 205.5l4.4 .8a76.3 76.3 0 0 0 3 20.6l-4.7-1.7a75.9 75.9 0 0 1-2.7-19.7zM340.3 200.3l3.9 .8M340.3 200.3l-.5 .4M340.3 205.6a73.6 73.6 0 0 0 2.2 17.1M359.1 208.1l5 .3a83 83 0 0 0 2.6 19.7l-4.7 .6a79 79 0 0 1-2.9-20.6zM359.5 203l4.6 .2M359.5 208.2a77 77 0 0 0 2.5 18.1M359.5 203l-.4 .4M372.9 208.5l5.4-.1 .2 5.1 .7 6.7a21.3 21.3 0 0 1-4.7 4.5l-1.3-9zM373.4 208.5l.3 6.3 .8 6.3"/>
<path d="M373.4 203.3l-.5 .5M378.3 203.3h-4.9M378.7 215.6l-2.4 3.6-1.8 1.9M385.9 205.6a23.5 23.5 0 0 1-27 23.7M385.9 205.6h.1M385.9 205.6v14.4M386 205.5l-.1 .1M386 205.5l3.1-2.8v14.5M389.1 203.9l1.5-1.2-.3 2.7-1.2 4.7M389.1 217.2a11.2 11.2 0 0 1-3.6 8.4l-3.2 2.8M389.1 217.2l-3.2 2.8M395 212a10.8 10.8 0 0 1-7.1 10.4"/>
<path d="M398 203.7a25.2 25.2 0 0 0 2.3-9.6l-7.6 6.7a25.2 25.2 0 0 1-3.6 11.8M398 209.4a11 11 0 0 1-3.7 8.4l-2.9 2.6M398 209.4l-3 2.6M403.9 204.2a10.8 10.8 0 0 1-7.2 10.4M407.1 201.3a11 11 0 0 1-3.7 8.5l-3.2 2.8M407.1 201.3l-3.2 2.9M73.2 229.8a71.1 71.1 0 0 0 11.4 36.2M73.9 237.1h10.3v6h-9.2zM75.5 237.1l1.1 6M77.2 225.4h-6v4.4h6M84.6 222.6h1.7M84.6 232.5h1.7"/>
<path d="M84.6 225.2a5 5 0 0 1 0 4.7M84.6 222.6v2.6M84.6 225.2l-1-1.4-.9-.6h-5.5v8.7h5.6l1-.8 .8-1.2M84.6 232.5v33.5M84.6 229.9v2.6M86.3 232.5v34.4M86.3 222.6v9.9M86.3 222.6h10.9M86.3 232.5h10.9M93.9 223.2h-6.8v8.7h6.8M93.9 223.2h2.9v8.7h-2.9M93.9 223.2v8.7"/>
<path d="M97.2 232.5a48.5 48.5 0 0 1-1.3 11.3l-.2 3.2v9.7h8v-9.7l-.3-3.8a50.5 50.5 0 0 1-1.2-10.4v-.3M97.2 222.6a30.8 30.8 0 0 0-.9-8.7l-.6-4v-11.5h8v9.7l-.3 3.6a52.1 52.1 0 0 0-1.2 10.6v.3M97.2 222.6v9.9M102.2 222.6h3.4M102.2 232.5h3.4M102.2 222.6v9.9M124.4 230.6l.9 2.8 1.3 2.6M124.4 224.5h7.2a8.9 8.9 0 0 0 0 6.1h-7.2M124.4 224.5l-.3 2.8 .3 3.3M124.4 224.5v6.1M126.6 236l5.1-5.1a8.3 8.3 0 0 0 4.3 4.2l-5.1 5.1M126.6 236l2.1 2.5 2.2 1.7"/>
<path d="M126.6 236l4.3 4.2M152 236l-5.1-5.1a8.3 8.3 0 0 1-4.3 4.2l5.1 5.1M152 236l-2.1 2.5-2.2 1.7M152 236l-4.3 4.2M154.2 224.5h-7.2a8.3 8.3 0 0 1 0 6.1h7.2M154.2 230.6l-1 3.2-1.2 2.2M154.2 224.5l.3 2.8-.3 3.3M154.2 224.5v6.1M158.1 222.6h1.7M158.1 232.5v34.4M158.1 232.5h1.7M158.1 222.6v9.9"/>
<path d="M158.1 232.5h-1.5a18 18 0 0 1-17.3 13.1h-12.9a18.7 18.7 0 0 1-15.4-8.5 1.2 1.2 0 0 0-1.8 1.1M159.8 225.2a5 5 0 0 0 0 4.7M159.8 222.6v2.6M159.8 225.2l.7-1.2 1.2-.8h5.4v8.7h-5.5l-1.1-.8-.7-1.2M159.8 232.5v33.5M159.8 229.9v2.6M160.2 237.1h10.3l-1.1 6h-9.2zM167.1 225.4h6M167.1 229.8h6M168.8 237.1l-1.1 6M171.1 229.8a70.7 70.7 0 0 1-11.3 36.2M173.1 225h.4v5.1h-.4z"/>
<path d="M342.5 222.7l4 1.6M342.5 222.7v2.5M350.1 221.2a3.9 3.9 0 0 1 5.6 .7l1.1 1.8M356 224.4a3.6 3.6 0 0 0-2.3-3.5 3.6 3.6 0 0 0-4.1 1l-.5 1.3v3.8a3.6 3.6 0 0 0 2.3 3.6 3.6 3.6 0 0 0 4.2-1.1l.4-1.6M356 224.4v3.5M356.4 229l2.5 .3M356.7 228.7l1.9 .2M356.8 223.7l.7 2.9M356.8 223.7l-.8 .7M357.5 226.6v.7l-.2 .8-2.3 2.1M357.5 226.6l-1.5 1.3M358.6 228.9l.3 .4"/>
<path d="M362 226.3v2.4M366.1 225.6l-4.1 .7M374.5 221.1v3.6M385.9 220a10.8 10.8 0 0 1-12.4 11l-12.2-1.5M78 253h6.2v6h-3.5zM79.7 253l2.8 6M86.6 247h3.2v8.4h-3.2zM109.2 253h8M117.2 243v12.7h-8v-10M127.2 245.6v10.1h8v-10.1M127.2 253h8M130.9 240.2l2.6 1.4 2.8 .9"/>
<path d="M136.3 242.5v-7.2a8.2 8.2 0 0 0 6 0v7.2M136.3 242.5l2.3 .2 3.7-.2M136.3 242.5h6M147.2 243.8l.9 2.6 .5 2.8 .1 7.5h-8v-6.9l.9-4.4M147.2 243.7v.1M147.7 240.2l-2.6 1.4-2.8 .9M154.6 247h3.2v8.4h-3.2zM160.2 253h6.1l-2.6 6h-3.5zM164.6 253l-2.7 6M84.6 266l.6 .7 1.1 .2M86.3 266.9h71.8M97.2 266.9v-8.9h5v8.9"/>
<path d="M97.2 263.7h5M109.2 266.9v-8.9h8v8.9M109.2 263.7h8M127.2 266.9v-8.9h8v8.9M127.2 263.7h8M142.2 266.9v-8.9h5v8.9M142.2 263.7h5M159.8 266l-.7 .7-1 .2"/>
<circle cx="153.3" cy="39.9" r=".39"/>
<circle cx="230.6" cy="73" r=".8"/>
<circle cx="255.4" cy="71.2" r="2.19"/>
<circle cx="255.4" cy="71.1" r="2.08"/>
<circle cx="280.2" cy="73" r=".8"/>
<circle cx="336" cy="176" r=".63"/>
<circle cx="374.7" cy="180.8" r=".63"/>
<circle cx="139.3" cy="227.6" r=".39"/>
</g>
<text font-size="7.1" x="372.3" y="286.8">MULTPLAST</text>
<text font-size="6.9" x="300.1" y="265.6">Жироуловитель 6,5</text>
<text font-size="4.8" x="401" y="265.3">1:25</text>
<g font-size="4.7" fill="#808080">
<text x="65.5" y="53" transform="rotate(-90 65.5 53)">110</text>
<text x="56.7" y="59.2" transform="rotate(-90 56.7 59.2)">885</text>
<text x="178.9" y="56.6" transform="rotate(-90 178.9 56.6)">110</text>
<text x="186.7" y="59.2" transform="rotate(-90 186.7 59.2)">970</text>
<text x="310.6" y="94.4" transform="rotate(-90 310.6 94.4)">2585</text>
<text x="304.6" y="107" transform="rotate(-90 304.6 107)">1720</text>
<text x="114.7" y="179.6">2450</text>
<text x="182.5" y="233" transform="rotate(-90 182.5 233)">1970</text>
</g>
<g font-size="4.2">
<text x="103.8" y="4.2">2</text>
<text x="313.8" y="4.2">1</text>
<text x="415.9" y="150.2">A</text>
<text x="103.8" y="296.2">2</text>
<text x="313.8" y="296.2">1</text>
</g>
<g font-size="3.4">
<text x="11.5" y="104.5" transform="rotate(-90 11.5 104.5)">Справ. №</text>
<text x="11.6" y="174.7" transform="rotate(-90 11.6 174.7)">Подп. и дата</text>
<text x="11.4" y="204.9" transform="rotate(-90 11.4 204.9)">Инв. № дубл.</text>
<text x="11.4" y="229.6" transform="rotate(-90 11.4 229.6)">Взам. инв. №</text>
<text x="369" y="255.5">Лит.</text>
<text x="382.8" y="255.5">Масса</text>
<text x="398.4" y="255.6">Масштаб</text>
<text x="11.4" y="259.2" transform="rotate(-90 11.4 259.2)">Подп. и дата</text>
<text x="230.5" y="260.5">Изм.</text>
<text x="238.4" y="260.4">Лист</text>
<text x="251.1" y="260.4">№ докум.</text>
<text x="273" y="260.4">Подп.</text>
<text x="286" y="260.4">Дата</text>
<text x="230.5" y="265.7">Разраб.</text>
<text x="230.5" y="275.7">Т. контр.</text>
<text x="230.6" y="270.7">Пров.</text>
<text x="366.2" y="275.3">Лист 1</text>
<text x="386.3" y="275.2">Листов 2</text>
<text x="230.6" y="285.7">Н. контр.</text>
<text x="11.6" y="290" transform="rotate(-90 11.6 290)">Инв. № подл.</text>
<text x="230.6" y="290.7">Утв.</text>
<text x="322.5" y="295">Копировал</text>
<text x="394.6" y="295">Формат А3</text>
</g>
</svg>
